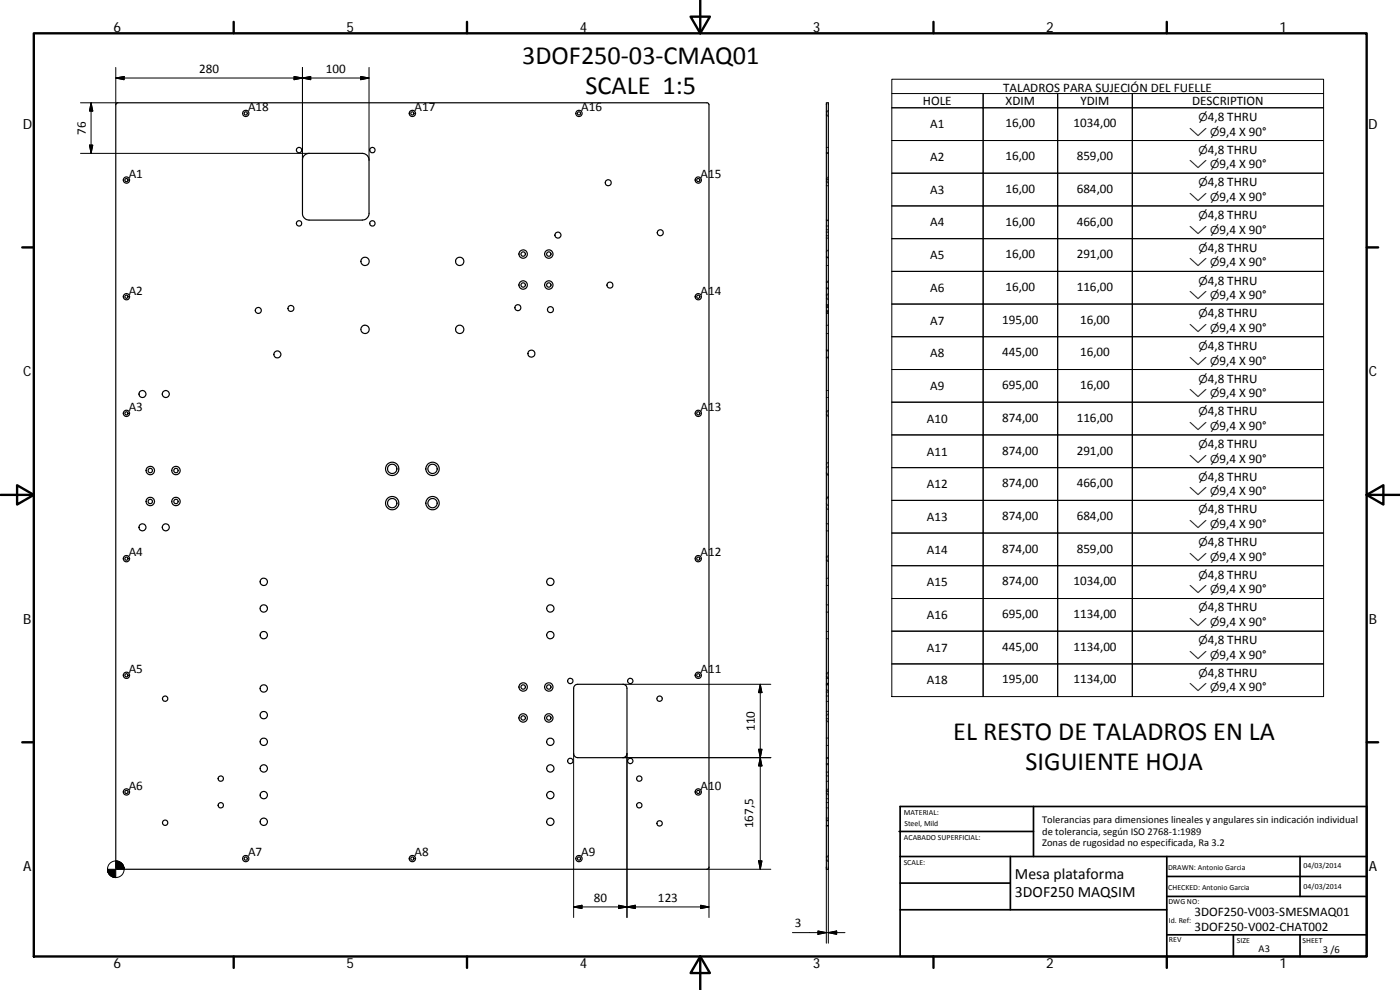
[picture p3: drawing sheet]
<svg xmlns="http://www.w3.org/2000/svg" width="420mm" height="297mm" viewBox="0 0 420 297" stroke-linecap="round" stroke-linejoin="round" font-family="sans-serif">
<g fill="none" stroke="#000" stroke-width=".36">
<path d="M35 30.9l177.2-.1 .5 .3 .1 229.1-.3 .5-177.1 .1-.5-.2-.2-229.2zM248 30.8h.6v230h-.6zM91.2 46.7l.9-.6 .6-.1h16a2.04 2.04 0 0 1 2.1 2v16a2.04 2.04 0 0 1-2.1 2h-16a2.01 2.01 0 0 1-1.9-2v-16zM172.6 205.6l.8-.3h13.6l.9 .5 .3 .7v19.6l-.3 .8-.4 .3-14.1 .1-1-.4-.2-.8v-19.6z"/>
<circle cx="73.7" cy="34" r=".95"/>
<circle cx="73.7" cy="34" r=".47"/>
<circle cx="123.8" cy="34" r=".49"/>
<circle cx="123.8" cy="34" r=".94"/>
<circle cx="173.8" cy="34" r=".48"/>
<circle cx="173.8" cy="34" r=".94"/>
<circle cx="37.9" cy="54" r=".94"/>
<circle cx="38" cy="54" r=".48"/>
<circle cx="89.8" cy="45" r=".8"/>
<circle cx="111.8" cy="45" r=".8"/>
<circle cx="182.5" cy="54.8" r=".9"/>
<circle cx="209.6" cy="54" r=".49"/>
<circle cx="209.6" cy="54" r=".93"/>
<circle cx="89.8" cy="67" r=".8"/>
<circle cx="109.6" cy="78.4" r="1.26"/>
<circle cx="111.8" cy="67" r=".8"/>
<circle cx="138" cy="78.4" r="1.25"/>
<circle cx="157" cy="76.2" r="1.26"/>
<circle cx="157" cy="76.2" r=".66"/>
<circle cx="164.7" cy="76.2" r="1.26"/>
<circle cx="164.7" cy="76.2" r=".66"/>
<circle cx="167.4" cy="70.5" r=".91"/>
<circle cx="198.1" cy="69.8" r=".91"/>
<circle cx="38" cy="89" r=".95"/>
<circle cx="38" cy="89" r=".47"/>
<circle cx="77.5" cy="93.2" r=".91"/>
<circle cx="87.3" cy="92.5" r=".9"/>
<circle cx="109.5" cy="98.8" r="1.25"/>
<circle cx="138" cy="98.8" r="1.24"/>
<circle cx="155.4" cy="92.3" r=".9"/>
<circle cx="157" cy="85.5" r="1.26"/>
<circle cx="157" cy="85.5" r=".66"/>
<circle cx="164.7" cy="85.5" r="1.26"/>
<circle cx="164.7" cy="85.5" r=".66"/>
<circle cx="165.2" cy="92.9" r=".89"/>
<circle cx="183" cy="85.5" r=".9"/>
<circle cx="209.6" cy="89" r=".94"/>
<circle cx="209.6" cy="89" r=".48"/>
<circle cx="42.8" cy="118.2" r="1.05"/>
<circle cx="49.7" cy="118.2" r="1.05"/>
<circle cx="83.2" cy="106.3" r="1.05"/>
<circle cx="159.5" cy="106.1" r="1.04"/>
<circle cx="37.9" cy="124" r=".94"/>
<circle cx="38" cy="124" r=".47"/>
<circle cx="209.6" cy="124" r=".93"/>
<circle cx="209.6" cy="124" r=".49"/>
<circle cx="42.8" cy="158.2" r="1.05"/>
<circle cx="45.1" cy="150.5" r=".66"/>
<circle cx="45.1" cy="141.2" r=".66"/>
<circle cx="45.1" cy="150.5" r="1.26"/>
<circle cx="45.1" cy="141.2" r="1.26"/>
<circle cx="49.7" cy="158.2" r="1.05"/>
<circle cx="52.8" cy="150.5" r="1.26"/>
<circle cx="52.8" cy="141.2" r="1.26"/>
<circle cx="52.8" cy="150.5" r=".66"/>
<circle cx="52.8" cy="141.2" r=".66"/>
<circle cx="117.7" cy="140.7" r="2"/>
<circle cx="117.7" cy="151" r="2"/>
<circle cx="117.7" cy="140.7" r="1.4"/>
<circle cx="117.7" cy="151" r="1.4"/>
<circle cx="129.8" cy="140.7" r="2"/>
<circle cx="129.8" cy="151" r="2"/>
<circle cx="129.8" cy="151" r="1.4"/>
<circle cx="129.8" cy="140.7" r="1.4"/>
<circle cx="37.9" cy="167.6" r=".94"/>
<circle cx="38" cy="167.6" r=".48"/>
<circle cx="79.2" cy="174.6" r="1.1"/>
<circle cx="165.2" cy="174.6" r="1.1"/>
<circle cx="209.6" cy="167.6" r=".49"/>
<circle cx="209.6" cy="167.6" r=".93"/>
<circle cx="79.2" cy="182.6" r="1.1"/>
<circle cx="79.2" cy="190.6" r="1.1"/>
<circle cx="165.2" cy="190.6" r="1.1"/>
<circle cx="165.2" cy="182.6" r="1.1"/>
<circle cx="38" cy="202.6" r=".95"/>
<circle cx="38" cy="202.6" r=".47"/>
<circle cx="49.6" cy="209.6" r=".8"/>
<circle cx="79.2" cy="214.6" r="1.1"/>
<circle cx="79.2" cy="206.6" r="1.1"/>
<circle cx="157" cy="215.4" r="1.26"/>
<circle cx="157" cy="206.1" r="1.27"/>
<circle cx="157" cy="215.4" r=".66"/>
<circle cx="157" cy="206.1" r=".66"/>
<circle cx="164.7" cy="215.4" r="1.26"/>
<circle cx="164.7" cy="215.4" r=".66"/>
<circle cx="164.7" cy="206.1" r=".66"/>
<circle cx="164.7" cy="206.1" r="1.27"/>
<circle cx="171.1" cy="204.3" r=".8"/>
<circle cx="189.2" cy="204.3" r=".8"/>
<circle cx="197.9" cy="209.6" r=".8"/>
<circle cx="209.6" cy="202.6" r=".49"/>
<circle cx="209.6" cy="202.6" r=".94"/>
<circle cx="37.9" cy="237.6" r=".48"/>
<circle cx="38" cy="237.6" r=".94"/>
<circle cx="66.3" cy="233.6" r=".8"/>
<circle cx="79.2" cy="230.6" r="1.1"/>
<circle cx="79.2" cy="238.6" r="1.1"/>
<circle cx="79.2" cy="222.6" r="1.1"/>
<circle cx="165.2" cy="230.6" r="1.1"/>
<circle cx="165.2" cy="238.6" r="1.1"/>
<circle cx="165.2" cy="222.6" r="1.1"/>
<circle cx="171.2" cy="228.3" r=".81"/>
<circle cx="189.2" cy="228.3" r=".81"/>
<circle cx="191.8" cy="233.6" r=".81"/>
<circle cx="209.6" cy="237.6" r=".49"/>
<circle cx="209.6" cy="237.6" r=".93"/>
<circle cx="49.6" cy="246.9" r=".81"/>
<circle cx="66.3" cy="241.6" r=".8"/>
<circle cx="73.7" cy="257.6" r=".95"/>
<circle cx="73.7" cy="257.6" r=".47"/>
<circle cx="79.2" cy="246.6" r="1.1"/>
<circle cx="123.8" cy="257.6" r=".49"/>
<circle cx="123.8" cy="257.6" r=".94"/>
<circle cx="165.2" cy="246.6" r="1.1"/>
<circle cx="173.8" cy="257.6" r=".48"/>
<circle cx="173.8" cy="257.6" r=".94"/>
<circle cx="191.8" cy="241.6" r=".81"/>
<circle cx="197.9" cy="247" r=".8"/>
</g>
<g fill="none" stroke="#000" stroke-width=".3">
<path d="M24.2 30.8h11.2M27.3 30.8v15.2M27.3 30.8l.5 2.5h-1zM34.7 20.2v11.2M34.7 23.4l2.5-.5v1zM34.7 23.4h76.1M88.3 22.9l2.5 .5-2.5 .5zM90.8 20.2v27.8M90.8 23.4l2.4-.5v1zM108.3 22.9l2.5 .5-2.5 .5zM110.8 20.2v27.8M248 33.5h.1"/>
<path d="M248 34.5h.1M248.1 33.5v.4M248.1 34.2v.3M248.1 34.5l.2 .2M248.3 33.4l-.2 .1M248.4 34.8l.2 .2M248.6 33.1l-.2 .2M267.6 28.1h27.5v4.2M267.6 23.8h129.6v185.2h-129.6zM317.4 28.1v180.9M339.8 32.3v9.9h57.4h-129.6h27.5v9.8M397.2 28.1h-102.1v180.9v-9.8h-27.5h129.6h-57.4v-9.8"/>
<path d="M24.2 46h68.5M26.8 43.5h1l-.5 2.5zM248 46h.2M248 53.5h.1M248 54.5h.1M248 53.9h.2M248 55.7h.2M248 44.2h.2M248 45.8h.2M248.1 53.5v.4M248.1 54.2v.3M248.1 54.5l.2 .2"/>
<path d="M248.3 53.4l-.2 .1M248.4 46h.2M248.4 53.9h.2M248.4 55.7h.2M248.4 44.2h.2M248.4 45.8h.2M248.4 54.8l.2 .2M248.6 53.1l-.2 .1M295.1 42.2v-9.9h-27.5h129.6h-57.4v-4.2v180.9M339.8 42.2v9.8h57.4h-129.6h27.5v9.8M339.8 52v9.8h57.4h-129.6h27.5v9.8M248 66h.2"/>
<path d="M248 68.9h.2M248 70.7h.2M248 69.6h.2M248 71.4h.2M248 66.2h.2M248 67.8h.2M248 77.2h.2M248 79.7h.2M248 76.9l.2 .2M248.2 75.4l-.2 .2M248.4 66h.2M248.4 68.9h.2"/>
<path d="M248.4 70.7h.2M248.4 69.6h.2M248.4 71.4h.2M248.4 66.2h.2M248.4 67.8h.2M248.4 77.2h.2M248.4 79.7h.2M248.4 77.3l.2 .2M248.6 75l-.2 .2M339.8 61.8v9.8h57.4h-129.6h27.5v9.8M339.8 71.6v9.8h57.4h-129.6h27.5v9.8M248 88.5h.1"/>
<path d="M248 89.5h.1M248 84.6h.2l-.2 .3M248 86.5h.2M248 91.4h.2M248 93.2h.2M248 92.2h.2M248 94h.2M248 91.6h.2M248 93.5h.2M248 92h.2M248 93.8h.2M248 97.6h.2"/>
<path d="M248 86.2l.2 .2M248.1 88.5v.4M248.1 89.2v.3M248.1 89.5l.2 .2M248.3 88.4l-.2 .1M248.4 84.6h.2M248.4 86.5h.2M248.4 91.4h.2M248.4 93.2h.2M248.4 92.2h.2M248.4 94h.2M248.4 91.6h.2"/>
<path d="M248.4 93.5h.2M248.4 92h.2M248.4 93.8h.2M248.4 97.6h.2M248.4 86.6l.2 .2M248.4 89.8l.2 .2M248.6 88.1l-.2 .1M248.6 84.2l-.2 .3M339.8 81.4v9.8h57.4h-129.6h27.5v9.8M339.8 91.2v9.8h57.4h-129.6h27.5v9.9M248 105.3h.2M248 107.4h.2"/>
<path d="M248 105.1h.2M248 107.2h.2M248 100.1h.2M248 117.2h.2M248 119.3h.2M248.4 105.3h.2M248.4 107.4h.2M248.4 105.1h.2M248.4 107.2h.2M248.4 100.1h.2M248.4 117.2h.2M248.4 119.3h.2"/>
<path d="M339.8 101v9.9h57.4h-129.6h27.5v9.8M339.8 110.9v9.8h57.4h-129.6h27.5v9.8M248 123.5h.1M248 124.5h.1M248.1 123.5v.4M248.1 124.2v.3M248.1 124.5l.2 .2M248.2 139.1l-.2 .2M248.3 123.4l-.2 .1M248.4 124.8l.2 .2M248.6 123.1l-.2 .1M248.6 139.9l-.2 .2"/>
<path d="M248.6 138.7l-.2 .2M339.8 120.7v9.8h57.4h-129.6h27.5v9.8M339.8 130.5v9.8h57.4h-129.6h27.5v9.8M248 157.2h.2M248 159.3h.2M248 141.8l.2 .2M248 151.1l.2 .2M248 152.4l.2 .2M248 142.1l.2 .2M248.2 140.3l-.2 .2M248.2 149.6l-.2 .2M248.2 149.4l-.2 .2"/>
<path d="M248.4 157.2h.2M248.4 159.3h.2M248.4 142.2l.2 .2M248.4 151.5l.2 .2M248.4 152.8l.2 .2M248.4 142.5l.2 .2M248.6 149.2l-.2 .2M248.6 149l-.2 .2M339.8 140.3v9.8h57.4h-129.6h27.5v9.8M339.8 150.1v9.8h57.4h-129.6h27.5v9.8M339.8 159.9v9.8h57.4h-129.6h27.5v9.9M248 167.2h.1"/>
<path d="M248 168.1h.1M248 173.5h.2M248 175.7h.2M248.1 167.2v.2M248.1 167.8v.3M248.1 168.1l.2 .1M248.3 167l-.2 .2M248.4 173.5h.2M248.4 175.7h.2M248.4 168.4l.2 .2M248.6 166.7l-.2 .1M339.8 169.7v9.9h57.4h-129.6h27.5v9.8"/>
<path d="M339.8 179.6v9.8h57.4h-129.6h27.5v9.8M248 189.5h.2M248 191.7h.2M248 181.5h.2M248 183.7h.2M248.4 189.5h.2M248.4 191.7h.2M248.4 181.5h.2M248.4 183.7h.2M187 205.3h44.3M228.2 205.3v55.5M228.2 205.3l.5 2.5h-1z"/>
<path d="M248 205.3h.2M248 202.1h.1M248 203.1h.1M248 203.5h.2M248 205.1h.2M248 213.4h.2M248 215.7h.2M248 207.7h.2M248 208.8h.2M248 210.4h.2M248 216.1l.2 .2M248 206.8l.2 .2"/>
<path d="M248.1 202.1v.4M248.1 202.8v.3M248.1 203.1l.2 .1M248.2 205.3l-.2 .2h.2M248.2 214.5l-.2 .3M248.3 202l-.2 .1M248.4 205.3h.2M248.4 205.1h.2M248.4 213.4h.2M248.4 215.7h.2M248.4 205.5h.2M248.4 207.7h.2"/>
<path d="M248.4 208.8h.2M248.4 210.4h.2M248.4 216.5l.2 .2M248.4 207.2l.2 .2M248.4 203.4l.2 .1h-.2M248.6 201.7l-.2 .1M248.6 214.2l-.2 .1M248.6 204.9l-.2 .2M172.2 226.1v49.2M187 227.3h44.3M188.2 226.1v49.2M227.7 224.8h1l-.5 2.5z"/>
<path d="M228.2 227.3l.5 2.5h-1zM248 227.3h.2M248 237.1h.1M248 238.1h.1M248 227.5h.2M248 229.1h.2M248 229.4h.2M248 231.7h.2M248 237.4h.2M248 239.7h.2M248 221.4h.2M248 223.7h.2"/>
<path d="M248 232.8h.2M248 234.4h.2M248.1 237.1v.3M248.1 237.8v.3M248.1 238.1l.2 .2M248.3 237l-.2 .1M248.4 227.3h.2M248.4 227.5h.2M248.4 229.1h.2M248.4 229.4h.2M248.4 231.7h.2M248.4 237.4h.2"/>
<path d="M248.4 239.7h.2M248.4 221.4h.2M248.4 223.7h.2M248.4 232.8h.2M248.4 234.4h.2M248.4 238.4l.2 .1M248.6 236.7l-.2 .1M227.7 258.3h1l-.5 2.5zM248 257.1h.1M248 258.1h.1M248 245.4h.2M248 247.7h.2"/>
<path d="M248 246.3h.2M248 247.8h.2M248 246.1h.2M248 240.8h.2M248 242.4h.2M248.1 257.1v.4M248.1 257.8v.3M248.1 258.1l.2 .2M248.3 257l-.2 .1M248.4 245.4h.2M248.4 247.7h.2M248.4 246.3h.2"/>
<path d="M248.4 247.8h.2M248.4 246.1h.2M248.4 240.8h.2M248.4 242.4h.2M248.4 258.4l.2 .2M248.6 256.7l-.2 .1M172.2 272.1l2.5-.5v1zM172.2 272.1h40.6M185.7 271.6l2.5 .5-2.5 .5zM188.2 272.1l2.5-.5v1zM210.3 271.6l2.5 .5-2.5 .5zM212.2 260.8h19.1"/>
<path d="M212.8 260.2v15.1M237.8 279.8h15.8M245.5 279.3l2.5 .5-2.5 .5zM248 260.2v22.8M248.6 279.8l2.5-.5v1zM248.6 260.2v22.8"/>
<circle cx="34.7" cy="260.8" r="2.5"/>
</g>
<g fill="none" stroke="#000" stroke-width=".71">
<path d="M10.1 10h400.1v277h-400.1zM70.1 6.6v3.4M140.2 6.6v3.4M207.3 5h5.8l-2.9 5zM210.2 0v10M280.2 6.6v3.4M350.2 6.6v3.4M6.7 74.2h3.4M410.2 74.2h3.4M.2 148.5h9.9M5.1 145.6l5 2.9-5 2.9zM410.2 148.5l5-2.9v5.8z"/>
<path d="M410.2 148.5h9.9M6.7 222.7h3.4M410.2 222.7h3.4M70.1 287v3.4M140.2 287v3.4M210.2 287l2.9 5h-5.8zM210.2 287v10M280.2 287v3.4M350.2 287v3.4"/>
</g>
<g fill="none" stroke="#000" stroke-width=".51">
<path d="M269.8 249.5h40.4M270.1 257h140.1M270.1 242h140.1v45h-140.1zM303.2 257v16M310.2 242v15M350.2 257v30M390.2 257v12M270.1 273h80.1M270.1 265h33.1M350.2 269h60M350.2 263h60M350.2 280.5h60"/>
<path d="M370.2 280.5v6.5M390.2 280.5v6.5"/>
</g>
<g fill="#000" stroke="#000" stroke-width=".3">
<path d="M27.3 30.8l.5 2.5h-1zM34.7 23.4l2.5-.5v1zM88.3 22.9l2.5 .5-2.5 .5zM90.8 23.4l2.4-.5v1zM108.3 22.9l2.5 .5-2.5 .5zM26.8 43.5h1l-.5 2.5zM228.2 205.3l.5 2.5h-1zM227.7 224.8h1l-.5 2.5zM228.2 227.3l.5 2.5h-1zM227.7 258.3h1l-.5 2.5zM32.3 260.8l.1 .7zM32.3 260.8l.2 1.1z"/>
<path d="M32.3 260.8l.3 1.4zM32.3 260.8l.6 1.6zM32.3 260.8l.8 1.9zM32.3 260.8l1.1 2.1zM32.3 260.8l1.4 2.3-.3-.2zM32.3 260.8l1.7 2.4-.3-.1zM32.3 260.8l2.1 2.5-.4-.1zM32.3 260.8l2.4 2.5h-.3zM34.7 258.3l2.5 2.5h-2.5zM32.3 260.8h2.4v2.5zM37.1 260.1l.1 .7zM37 259.8l.2 1z"/>
<path d="M36.9 259.4l.3 1.4zM36.6 259.2l.6 1.6zM36.4 258.9l.8 1.9zM36.1 258.7l.3 .2 .8 1.9zM35.8 258.5l1.4 2.3zM35.5 258.4l.3 .1 1.4 2.3zM35.1 258.3l.4 .1 1.7 2.4zM34.7 258.3h.4l2.1 2.5zM172.2 272.1l2.5-.5v1zM185.7 271.6l2.5 .5-2.5 .5zM188.2 272.1l2.5-.5v1zM210.3 271.6l2.5 .5-2.5 .5z"/>
<path d="M248.6 279.8l2.5-.5v1zM245.5 279.3l2.5 .5-2.5 .5z"/>
</g>
<g font-size="7.9">
<text x="156.7" y="19.2">3DOF250‐03‐CMAQ01</text>
<text x="175.7" y="28.2">SCALE 1:5</text>
<text x="286.1" y="222.1">EL RESTO DE TALADROS EN LA</text>
<text x="307.8" y="231.1">SIGUIENTE HOJA</text>
</g>
<g font-size="4.7">
<text x="304.6" y="263.7">Mesa plataforma</text>
<text x="304.6" y="269.1">3DOF250 MAQSIM</text>
</g>
<g font-size="4.2">
<text x="34" y="9.6">6</text>
<text x="104" y="9.6">5</text>
<text x="174" y="9.6">4</text>
<text x="244" y="9.6">3</text>
<text x="314" y="9.6">2</text>
<text x="384" y="9.6">1</text>
<text x="6.8" y="38.7">D</text>
<text x="410.6" y="38.7">D</text>
<text x="7" y="112.9">C</text>
<text x="410.8" y="112.9">C</text>
<text x="7" y="187.1">B</text>
<text x="410.8" y="187.1">B</text>
<text x="7" y="261.3">A</text>
<text x="410.8" y="261.3">A</text>
<text x="34" y="290.4">6</text>
<text x="104" y="290.4">5</text>
<text x="174" y="290.4">4</text>
<text x="244" y="290.4">3</text>
<text x="314" y="290.4">2</text>
<text x="384" y="290.4">1</text>
</g>
<g font-size="3.9">
<text x="59.8" y="21.9">280</text>
<text x="97.8" y="21.9">100</text>
<text x="301.1" y="27.5">TALADROS PARA SUJECIÓN DEL FUELLE</text>
<text x="74.4" y="33.4">A18</text>
<text x="124.4" y="33.4">A17</text>
<text x="174.4" y="33.4">A16</text>
<text x="277" y="31.5">HOLE</text>
<text x="301.8" y="31.5">XDIM</text>
<text x="324.3" y="31.5">YDIM</text>
<text x="357.8" y="31.5">DESCRIPTION</text>
<text x="25.8" y="40.4" transform="rotate(-90 25.8 40.4)">76</text>
<text x="279.2" y="38.5">A1</text>
<text x="301.7" y="38.2">16,00</text>
<text x="322.1" y="38.2">1034,00</text>
<text x="362.4" y="36.3">4,8 THRU</text>
<text x="366" y="40.7">9,4 X 90°</text>
<text x="362.4" y="46.1">4,8 THRU</text>
<text x="38.6" y="53.4">A1</text>
<text x="210.2" y="53.3">A15</text>
<text x="279.2" y="48.3">A2</text>
<text x="301.7" y="48">16,00</text>
<text x="323.1" y="48">859,00</text>
<text x="366" y="50.5">9,4 X 90°</text>
<text x="279.2" y="58.1">A3</text>
<text x="301.7" y="57.9">16,00</text>
<text x="323.1" y="57.9">684,00</text>
<text x="362.4" y="55.9">4,8 THRU</text>
<text x="362.4" y="65.7">4,8 THRU</text>
<text x="366" y="60.3">9,4 X 90°</text>
<text x="279.2" y="67.9">A4</text>
<text x="301.7" y="67.7">16,00</text>
<text x="323.1" y="67.7">466,00</text>
<text x="366" y="70.1">9,4 X 90°</text>
<text x="279.2" y="77.7">A5</text>
<text x="301.7" y="77.5">16,00</text>
<text x="323.1" y="77.5">291,00</text>
<text x="362.4" y="75.5">4,8 THRU</text>
<text x="366" y="79.9">9,4 X 90°</text>
<text x="38.6" y="88.4">A2</text>
<text x="210.2" y="88.4">A14</text>
<text x="279.2" y="87.6">A6</text>
<text x="301.7" y="87.3">16,00</text>
<text x="323.1" y="87.3">116,00</text>
<text x="362.4" y="85.4">4,8 THRU</text>
<text x="366" y="89.7">9,4 X 90°</text>
<text x="362.4" y="95.2">4,8 THRU</text>
<text x="279.2" y="97.4">A7</text>
<text x="300.7" y="97.1">195,00</text>
<text x="324.1" y="97.1">16,00</text>
<text x="366" y="99.5">9,4 X 90°</text>
<text x="279.2" y="107.2">A8</text>
<text x="300.7" y="107">445,00</text>
<text x="324.1" y="107">16,00</text>
<text x="362.4" y="105">4,8 THRU</text>
<text x="366" y="109.4">9,4 X 90°</text>
<text x="279.2" y="117">A9</text>
<text x="300.7" y="116.8">695,00</text>
<text x="324.1" y="116.8">16,00</text>
<text x="362.4" y="114.8">4,8 THRU</text>
<text x="366" y="119.2">9,4 X 90°</text>
<text x="38.6" y="123.3">A3</text>
<text x="210.2" y="123.3">A13</text>
<text x="362.4" y="124.6">4,8 THRU</text>
<text x="278.2" y="126.9">A10</text>
<text x="300.7" y="126.6">874,00</text>
<text x="323.1" y="126.6">116,00</text>
<text x="366" y="129">9,4 X 90°</text>
<text x="278.2" y="136.7">A11</text>
<text x="300.7" y="136.4">874,00</text>
<text x="323.1" y="136.4">291,00</text>
<text x="362.4" y="134.4">4,8 THRU</text>
<text x="366" y="138.8">9,4 X 90°</text>
<text x="278.2" y="146.5">A12</text>
<text x="300.7" y="146.2">874,00</text>
<text x="323.1" y="146.2">466,00</text>
<text x="362.4" y="144.3">4,8 THRU</text>
<text x="366" y="148.6">9,4 X 90°</text>
<text x="300.7" y="156">874,00</text>
<text x="323.1" y="156">684,00</text>
<text x="362.4" y="154.1">4,8 THRU</text>
<text x="278.2" y="156.3">A13</text>
<text x="366" y="158.4">9,4 X 90°</text>
<text x="38.6" y="166.9">A4</text>
<text x="210.2" y="166.9">A12</text>
<text x="278.2" y="166.1">A14</text>
<text x="300.7" y="165.8">874,00</text>
<text x="323.1" y="165.8">859,00</text>
<text x="362.4" y="163.9">4,8 THRU</text>
<text x="362.4" y="173.7">4,8 THRU</text>
<text x="366" y="168.2">9,4 X 90°</text>
<text x="278.2" y="175.9">A15</text>
<text x="300.7" y="175.6">874,00</text>
<text x="322.1" y="175.6">1034,00</text>
<text x="366" y="178.1">9,4 X 90°</text>
<text x="278.2" y="185.7">A16</text>
<text x="300.7" y="185.4">695,00</text>
<text x="322.1" y="185.4">1134,00</text>
<text x="362.4" y="183.5">4,8 THRU</text>
<text x="366" y="187.9">9,4 X 90°</text>
<text x="278.2" y="195.5">A17</text>
<text x="300.7" y="195.3">445,00</text>
<text x="322.1" y="195.3">1134,00</text>
<text x="362.4" y="193.3">4,8 THRU</text>
<text x="366" y="197.7">9,4 X 90°</text>
<text x="38.6" y="201.9">A5</text>
<text x="210.2" y="201.9">A11</text>
<text x="362.4" y="203.1">4,8 THRU</text>
<text x="278.2" y="205.3">A18</text>
<text x="300.7" y="205.1">195,00</text>
<text x="322.1" y="205.1">1134,00</text>
<text x="366" y="207.5">9,4 X 90°</text>
<text x="226.6" y="219.3" transform="rotate(-90 226.6 219.3)">110</text>
<text x="38.6" y="236.9">A6</text>
<text x="210.2" y="236.9">A10</text>
<text x="226.1" y="248.5" transform="rotate(-90 226.1 248.5)">167,5</text>
<text x="74.4" y="256.9">A7</text>
<text x="124.4" y="256.9">A8</text>
<text x="174.4" y="256.9">A9</text>
<text x="178.2" y="270.6">80</text>
<text x="197.5" y="270.6">123</text>
<text x="358.5" y="274.9">3DOF250‐V003‐SMESMAQ01</text>
<text x="238.6" y="278.2">3</text>
<text x="358.5" y="279.4">3DOF250‐V002‐CHAT002</text>
</g>
<g font-size="3.3">
<text x="356.9" y="40.7">⌵ ⌀</text>
<text x="359.7" y="36.3">⌀</text>
<text x="359.7" y="46.1">⌀</text>
<text x="356.9" y="50.5">⌵ ⌀</text>
<text x="359.7" y="55.9">⌀</text>
<text x="356.9" y="60.3">⌵ ⌀</text>
<text x="359.7" y="65.7">⌀</text>
<text x="356.9" y="70.1">⌵ ⌀</text>
<text x="359.7" y="75.5">⌀</text>
<text x="356.9" y="79.9">⌵ ⌀</text>
<text x="356.9" y="89.7">⌵ ⌀</text>
<text x="359.7" y="85.4">⌀</text>
<text x="359.7" y="95.2">⌀</text>
<text x="356.9" y="99.5">⌵ ⌀</text>
<text x="359.7" y="105">⌀</text>
<text x="356.9" y="109.4">⌵ ⌀</text>
<text x="356.9" y="119.2">⌵ ⌀</text>
<text x="359.7" y="114.8">⌀</text>
<text x="359.7" y="124.6">⌀</text>
<text x="356.9" y="129">⌵ ⌀</text>
<text x="359.7" y="134.4">⌀</text>
<text x="356.9" y="138.8">⌵ ⌀</text>
<text x="356.9" y="148.6">⌵ ⌀</text>
<text x="359.7" y="144.3">⌀</text>
<text x="359.7" y="154.1">⌀</text>
<text x="356.9" y="158.4">⌵ ⌀</text>
<text x="359.7" y="163.9">⌀</text>
<text x="356.9" y="168.2">⌵ ⌀</text>
<text x="359.7" y="173.7">⌀</text>
<text x="356.9" y="178.1">⌵ ⌀</text>
<text x="359.7" y="183.5">⌀</text>
<text x="356.9" y="187.9">⌵ ⌀</text>
<text x="356.9" y="197.7">⌵ ⌀</text>
<text x="359.7" y="193.3">⌀</text>
<text x="359.7" y="203.1">⌀</text>
<text x="356.9" y="207.5">⌵ ⌀</text>
</g>
<g font-size="3.1">
<text x="312.8" y="246.8">Tolerancias para dimensiones lineales y angulares sin indicación individual</text>
<text x="312.8" y="250.4">de tolerancia, según ISO 2768‐1:1989</text>
<text x="312.8" y="254">Zonas de rugosidad no especificada, Ra 3.2</text>
<text x="377.7" y="285.6">A3</text>
<text x="397" y="285.9">3 /6</text>
</g>
<g font-size="2.4">
<text x="271.2" y="244.4">MATERIAL:</text>
<text x="271.3" y="251.9">ACABADO SUPERFICIAL:</text>
<text x="271.4" y="247.9">Steel, Mild</text>
<text x="271.2" y="259.7">SCALE:</text>
<text x="350.6" y="260.9">DRAWN: Antonio Garcia</text>
<text x="391.2" y="260.6">04/03/2014</text>
<text x="350.6" y="267">CHECKED: Antonio Garcia</text>
<text x="391.2" y="266.6">04/03/2014</text>
<text x="350.7" y="271.4">DWG NO:</text>
<text x="350.8" y="276.8">Id. Ref:</text>
<text x="350.8" y="282.8">REV</text>
<text x="371.2" y="282.9">SIZE</text>
<text x="390.9" y="282.9">SHEET</text>
</g>
</svg>
